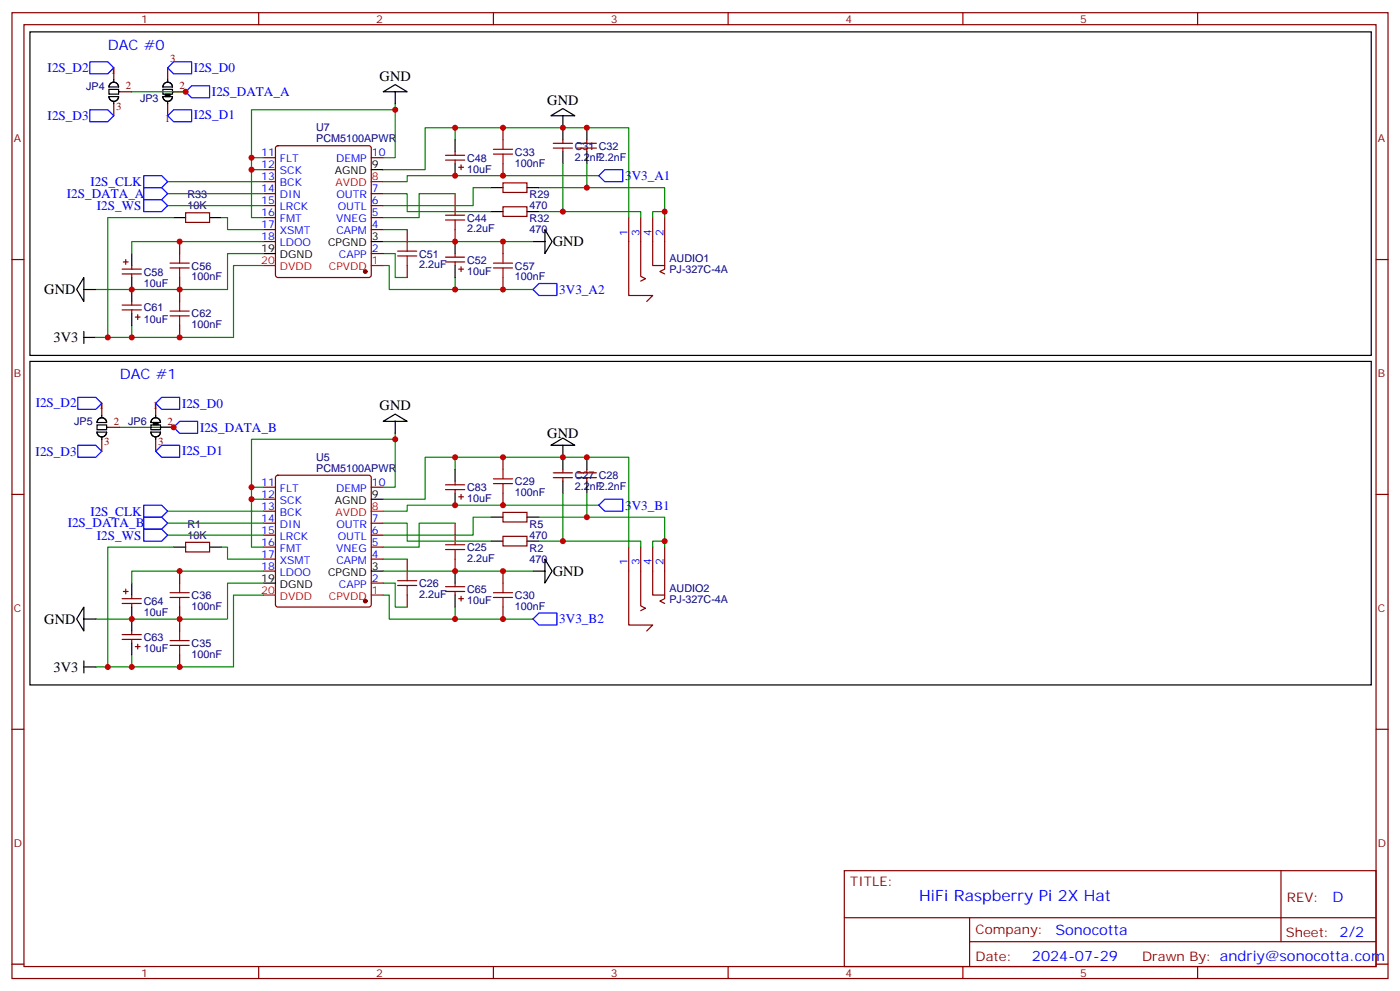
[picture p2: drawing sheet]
<svg xmlns="http://www.w3.org/2000/svg" width="412mm" height="292mm" viewBox="0 0 412 292" stroke-linecap="round" stroke-linejoin="round" font-family="sans-serif">
<g fill="none" stroke="#870000" stroke-width=".35">
<path d="M3.5 3.7h405.4v284.4h-405.4zM7.1 7.3h398.2v277.3h-398.2zM76.2 3.7v3.6M145.3 3.7v3.6M214.5 3.7v3.6M283.6 3.7v3.6M352.8 3.7v3.6M148.2 37.6v3.5M77.6 57h3.5M77.6 46.4h3.5M77.6 50h3.5M77.6 53.5h3.5"/>
<path d="M81.4 43.1l.4-.2h26.9l.5 .2 .2 .5v37.4l-.3 .5-.4 .2h-26.9l-.5-.2-.2-.5v-37.4zM109.4 57h3.5M109.4 46.4h3.5M131.2 47.1h5.7M131.2 45.7h5.7M134.1 44.7v1M134.1 47.1v1.1M134.1 57v3.5M135.1 49.2h1.4M135.8 48.5v1.5M148.2 53.8h7v2.9h-7zM148.2 48.2v3.5"/>
<path d="M163 43.6h5.6M163 42.2h5.6M165.8 41.1v1.1M165.8 43.6v1.1M170 43.6h5.7M170 42.2h5.7M172.9 41.1v1.1M172.9 43.6v1.1M3.5 76.4h3.6M36 79.2h5.6M36.3 77.1h1.4M37 76.4v1.4"/>
<path d="M38.8 78.2v1M52.9 71.1v3.5M54.7 62.7h7v2.8h-7zM77.6 67.6h3.5M77.6 64.1h3.5M77.6 60.5h3.5M77.6 71.1h3.5M109.4 74.6h3.5M109.4 67.6h3.5M109.4 64.1h3.5M109.4 60.5h3.5M119.9 67.6v3.5"/>
<path d="M119.9 78.2v3.5M131.2 77.1h5.7M131.2 75.7h5.7M134.1 67.6v3.5M134.1 74.6v1.1M134.1 77.1v1.1M135.1 79.2h1.4M135.8 78.5v1.4M148.2 60.9h7v2.8h-7zM148.2 71.1v3.5M185.2 64.1v22.9h7.1l-1.8 1.8M188.7 64.1v17.3l1.4 .7-1.4 .7"/>
<path d="M192.3 64.1v14.1h3.5M195.8 64.1v15.1l-1.4 .7 1.4 .7M405.3 76.4h3.6M36 91.2h5.6M36 89.8h5.6M36 80.6h5.6M38.8 80.6v1.1M38.8 88.8v1M38.8 91.2v1.1M39.9 93.3h1.4M40.6 92.6v1.5M52.9 81.7v7.1"/>
<path d="M52.9 95.8v3.5M148.2 81.7v3.5M148.2 134.6v3.5M163 139.2h5.6M165.8 138.1v1.1M170 139.2h5.7M172.9 138.1v1.1M3.5 145.6h3.6M54.7 159.7h7v2.8h-7zM77.6 157.6h3.5M77.6 154h3.5M77.6 143.4h3.5"/>
<path d="M77.6 147h3.5M77.6 150.5h3.5M81.4 140.1l.4-.2h26.9l.5 .2 .2 .5v37.4l-.3 .5-.4 .2h-26.9l-.5-.2-.2-.5v-37.4zM109.4 157.6h3.5M109.4 154h3.5M109.4 143.4h3.5M131.2 144.1h5.7M131.2 142.7h5.7M134.1 141.7v1M134.1 144.1v1.1M134.1 154v3.6M135.1 146.3h1.4"/>
<path d="M135.8 145.6v1.4M148.2 157.9h7v2.8h-7zM148.2 150.8h7v2.9h-7zM148.2 145.2v3.5M163 140.6h5.6M165.8 140.6v1.1M170 140.6h5.7M172.9 140.6v1.1M405.3 145.6h3.6M36 176.2h5.6M36 177.7h5.6M36.3 174.1h1.4"/>
<path d="M37 173.4v1.4M38.8 175.2v1M38.8 177.7v1M52.9 168.1v3.6M52.9 178.7v7.1M77.6 164.6h3.5M77.6 161.1h3.5M77.6 168.1h3.5M109.4 171.7h3.5M109.4 164.6h3.5M109.4 161.1h3.5M119.9 164.6v3.5"/>
<path d="M119.9 175.2v3.5M131.2 174.1h5.7M131.2 172.7h5.7M134.1 164.6v3.5M134.1 171.7v1M134.1 174.1v1.1M135.1 176.2h1.4M135.8 175.5v1.5M148.2 168.1v3.6M148.2 178.7v3.5M185.2 161.1v22.9h7.1l-1.8 1.8M188.7 161.1v17.3l1.4 .7-1.4 .7"/>
<path d="M192.3 161.1v14.1h3.5M195.8 161.1v15.1l-1.4 .8 1.4 .7M36 188.2h5.6M36 186.8h5.6M38.8 185.8v1M38.8 188.2v1.1M39.9 190.4h1.4M40.6 189.7v1.4M52.9 192.8v3.6M3.5 214.7h3.6M405.3 214.7h3.6M248.7 256.3h156.6v28.3h-156.6z"/>
<path d="M377.3 256.4v20.8M248.7 270.2h156.5M285.6 277.2h119.6M285.6 270.2v14.1M3.5 283.8h3.6M76.2 284.6v3.5M145.3 284.6v3.5M214.5 284.6v3.5M283.6 284.6v3.5M352.8 284.6v3.5M405.3 283.8h3.6"/>
</g>
<g fill="none" stroke="#000" stroke-width=".35">
<path d="M8.8 9.4h395.1v95.2h-395.1zM32.1 26.3h2.8v1.4h-2.8zM32.1 28.4h2.8a1.41 1.41 0 0 1-1.4 1.4 1.41 1.41 0 0 1-1.4-1.4zM32.7 24.5a1.41 1.41 0 0 1 1.5-.2 1.41 1.41 0 0 1 .7 1.3h-2.8zM33.5 23.5v.7M33.5 29.8v.8M34.9 27h.4M48 26.3h2.8v1.4h-2.8zM48 28.4h2.8a1.41 1.41 0 0 1-1.4 1.4 1.41 1.41 0 0 1-1.4-1.4zM48.3 24.8a1.41 1.41 0 0 1 1.5-.5 1.41 1.41 0 0 1 1 1.3h-2.8zM49.4 23.5v.7M49.4 29.8v.8"/>
<path d="M50.8 27h.4M112.9 27l3.5-2.1 3.5 2.1zM116.4 27v3.6M162.3 34.1l3.5-2.1 3.5 2.1zM165.8 34.1v7M172.9 37.6v3.5M109.4 50h3.5M134.1 41.1v3.6M134.1 48.2v3.5M144.6 55.2h3.6M155.2 55.2h3.5M165.8 44.7v3.5"/>
<path d="M172.9 44.7v3.5M38.8 74.6v3.6M51.2 64.1h3.5M61.7 64.1h3.6M77.6 74.6h3.5M109.4 71.1h3.5M134.1 71.1v3.5M134.1 78.2v3.5M144.6 62.3h3.6M155.2 62.3h3.5M157 71.1h3.5M160.5 67.6l2.1 3.5-2.1 3.5z"/>
<path d="M24.7 81.7v7.1l-2.1-3.6zM24.7 99.3h3.5M24.7 97.6v3.5M24.7 85.2h3.5M38.8 81.7v7.1M38.8 92.3v3.5M8.8 106.4h395.1v95.2h-395.1zM28.6 125.1h2.8v1.4h-2.8zM28.6 127.2h2.8a1.41 1.41 0 0 1-1.4 1.4 1.41 1.41 0 0 1-1.4-1.4zM29.2 123.2a1.41 1.41 0 0 1 1.4-.1 1.41 1.41 0 0 1 .8 1.3h-2.8zM30 122.3v.7M30 128.6v.7"/>
<path d="M31.4 125.8h.3M44.4 125.1h2.9v1.4h-2.9zM44.4 127.2h2.9a1.41 1.41 0 0 1-1.4 1.4 1.41 1.41 0 0 1-1.5-1.4zM45 123.2a1.41 1.41 0 0 1 1.5-.1 1.41 1.41 0 0 1 .8 1.3h-2.9zM45.9 122.3v.7M45.9 128.6v.7M47.3 125.8h.3M112.9 124l3.5-2.1 3.5 2.1zM116.4 124v3.6M134.1 138.1v3.6M162.3 131.1l3.5-2.1 3.5 2.1zM165.8 131.1v7"/>
<path d="M172.9 134.6v3.5M109.4 147h3.5M134.1 145.2v3.5M144.6 159.3h3.6M144.6 152.3h3.6M155.2 159.3h3.5M155.2 152.3h3.5M165.8 141.7v3.5M172.9 141.7v3.5M24.7 178.7v7.1l-2.1-3.6zM38.8 171.7v3.5M38.8 178.7v7.1"/>
<path d="M51.2 161.1h3.5M61.7 161.1h3.6M77.6 171.7h3.5M109.4 168.1h3.5M134.1 168.1v3.6M134.1 175.2v3.5M157 168.1h3.5M160.5 164.6l2.1 3.5-2.1 3.6zM24.7 194.6v3.5M24.7 196.4h3.5M24.7 182.2h3.5M38.8 189.3v3.5"/>
</g>
<g fill="none" stroke="#a10000" stroke-width=".35">
<path d="M145.3 45.4h5.7M145.3 44h5.7M148.2 41.1v2.9M148.2 45.4v2.8M50.1 78.9h5.6M50.1 77.5h5.6M52.9 74.6v2.9M52.9 78.9v2.8M117.1 73.9h5.7M117.1 75.4h5.7M119.9 71.1v2.8M119.9 75.4v2.8"/>
<path d="M131.2 63.4h5.7M131.2 64.8h5.7M134.1 60.5v2.9M134.1 64.8v2.8M145.3 78.9h5.7M145.3 77.5h5.7M148.2 74.6v2.9M148.2 78.9v2.8M50.1 93h5.6M50.1 91.6h5.6M52.9 88.8v2.8M52.9 93v2.8"/>
<path d="M148.2 138.1v2.9M134.1 157.6v2.8M145.3 142.4h5.7M145.3 141h5.7M148.2 142.4v2.8M50.1 175.9h5.6M50.1 174.5h5.6M52.9 171.7v2.8M52.9 175.9v2.8M117.1 171h5.7M117.1 172.4h5.7M119.9 168.1v2.9"/>
<path d="M119.9 172.4v2.8M131.2 160.4h5.7M131.2 161.8h5.7M134.1 161.8v2.8M145.3 175.9h5.7M145.3 174.5h5.7M148.2 171.7v2.8M148.2 175.9v2.8M50.1 190h5.6M50.1 188.6h5.6M52.9 185.8v2.8M52.9 190v2.8"/>
</g>
<g fill="none" stroke="#008700" stroke-width=".35">
<path d="M38.8 27h15.9M116.4 32.3h-42.3v14.1h3.5M116.4 30.6v15.8h-3.5M134.1 37.6v3.5M49.4 53.5h28.2M49.4 57h28.2M74.1 46.4v17.7h3.5M74.1 50h3.5M112.9 50h12.3v-12.4h60v26.5M112.9 57h7v5.3h24.7M134.1 57h-10.6v7.1h-10.6M144.6 55.2h-5.3v5.3h-26.4"/>
<path d="M165.8 48.2v14.1h-7.1M172.9 55.2h22.9v8.9M172.9 48.2v7h-14.2M176.4 51.7h-56.5v1.8h-7M49.4 60.5h28.2M51.2 64.1h-19.5v35.2M65.3 64.1h1.7v3.5h10.6M77.6 78.2h-8.8v21.1h-40.6M77.6 74.6h-10.6v10.6h-38.8M77.6 71.1h-38.8v3.5M112.9 74.6h3.5v7.1h3.5M112.9 78.2h1.8v7h42.3"/>
<path d="M112.9 71.1h44.1M112.9 67.6h7M165.8 62.3h22.9v1.8M195.8 62.3h-3.5v1.8M38.8 95.8v3.5M134.1 81.7v3.5M35.3 125.8h15.9M116.4 129.3h-42.3v14.1h3.5M116.4 127.6v15.8h-3.5M134.1 134.6v3.5M49.4 150.5h28.2M49.4 157.6h28.2"/>
<path d="M49.4 154h28.2M74.1 143.4v17.7h3.5M74.1 147h3.5M112.9 147h12.3v-12.4h60v26.5M112.9 154h7v5.3h24.7M134.1 154h-10.6v7.1h-10.6M144.6 152.3h-5.3v5.3h-26.4M165.8 159.3h22.9v1.8M165.8 145.2v14.1h-7.1M172.9 152.3h22.9v8.8M172.9 145.2v7.1h-14.2M176.4 148.7h-56.5v1.8h-7"/>
<path d="M195.8 159.3h-3.5v1.8M51.2 161.1h-19.5v35.3M65.3 161.1h1.7v3.5h10.6M77.6 175.2h-8.8v21.2h-40.6M77.6 171.7h-10.6v10.5h-38.8M77.6 168.1h-38.8v3.6M112.9 171.7h3.5v7h3.5M112.9 175.2h1.8v7h42.3M112.9 168.1h44.1M112.9 164.6h7M134.1 178.7v3.5M38.8 192.8v3.6"/>
</g>
<g fill="#870000" stroke="#870000" stroke-width=".35">
<circle cx="107.6" cy="79.9" r=".53"/>
<circle cx="107.6" cy="177" r=".53"/>
</g>
<path d="M109.4 53.5h3.5M77.6 78.2h3.5M109.4 78.2h3.5M109.4 150.5h3.5M77.6 175.2h3.5M109.4 175.2h3.5" fill="none" stroke="#f00" stroke-width=".35"/>
<g fill="none" stroke="#00f" stroke-width=".35">
<path d="M26.5 18.2h5.2l1.8 1.8-1.8 1.7h-5.2zM49.4 20l1.8-1.8h5.2v3.5h-5.2zM26.5 32.3h5.2l1.8 1.8-1.8 1.7h-5.2zM51.2 32.3h5.2v3.5h-5.2l-1.8-1.7zM54.7 27l1.7-1.7h5.3v3.5h-5.3zM42.3 51.7h5.3l1.8 1.8-1.8 1.7h-5.3zM42.3 58.8h5.3l1.8 1.7-1.8 1.8h-5.3zM42.3 55.2h5.3l1.8 1.8-1.8 1.8h-5.3zM176.4 51.7l1.8-1.7h5.2v3.5h-5.2zM157 85.2l1.7-1.7h5.3v3.5h-5.3zM22.9 117h5.3l1.8 1.7-1.8 1.8h-5.3zM45.9 118.7l1.7-1.7h5.3v3.5h-5.3z"/>
<path d="M22.9 131.1h5.3l1.8 1.8-1.8 1.7h-5.3zM47.6 131.1h5.3v3.5h-5.3l-1.7-1.7zM51.2 125.8l1.7-1.8h5.3v3.6h-5.3zM42.3 148.7h5.3l1.8 1.8-1.8 1.8h-5.3zM42.3 155.8h5.3l1.8 1.8-1.8 1.7h-5.3zM42.3 152.3h5.3l1.8 1.7-1.8 1.8h-5.3zM178.2 147h5.2v3.5h-5.2l-1.8-1.8zM157 182.2l1.7-1.7h5.3v3.5h-5.3z"/>
</g>
<path d="M33.5 20v3.5M49.4 20v3.5M33.5 30.6v3.5M35.3 27h3.5M49.4 30.6v3.5M51.2 27h3.5M30 118.7v3.6M45.9 118.7v3.6M30 129.3v3.6M31.7 125.8h3.6M45.9 129.3v3.6M47.6 125.8h3.6" fill="none" stroke="#850000" stroke-width=".35"/>
<path d="M48.7 27.7h1.4v.7h-1.4zM45.2 124.4h1.4v.7h-1.4z" fill="#000" stroke="#000" stroke-width=".35"/>
<g fill="#c00">
<circle cx="31.8" cy="99.3" r=".88"/>
<circle cx="148.2" cy="37.6" r=".88"/>
<circle cx="148.2" cy="51.7" r=".88"/>
<circle cx="148.2" cy="71.1" r=".88"/>
<circle cx="148.2" cy="85.2" r=".88"/>
<circle cx="134.1" cy="37.6" r=".88"/>
<circle cx="134.1" cy="85.2" r=".88"/>
<circle cx="38.8" cy="99.3" r=".88"/>
<circle cx="52.9" cy="99.3" r=".88"/>
<circle cx="52.9" cy="71.1" r=".88"/>
<circle cx="52.9" cy="85.2" r=".88"/>
<circle cx="74.1" cy="46.4" r=".88"/>
<circle cx="74.1" cy="50" r=".88"/>
<circle cx="116.4" cy="32.3" r=".88"/>
<circle cx="134.1" cy="71.1" r=".88"/>
<circle cx="38.8" cy="85.2" r=".88"/>
<circle cx="195.8" cy="62.3" r=".88"/>
<circle cx="165.8" cy="62.3" r=".88"/>
<circle cx="165.8" cy="37.6" r=".88"/>
<circle cx="172.9" cy="37.6" r=".88"/>
<circle cx="172.9" cy="55.2" r=".88"/>
<circle cx="134.1" cy="51.7" r=".88"/>
<circle cx="31.8" cy="196.4" r=".88"/>
<circle cx="148.2" cy="134.6" r=".88"/>
<circle cx="148.2" cy="148.7" r=".88"/>
<circle cx="148.2" cy="168.1" r=".88"/>
<circle cx="148.2" cy="182.2" r=".88"/>
<circle cx="134.1" cy="134.6" r=".88"/>
<circle cx="134.1" cy="182.2" r=".88"/>
<circle cx="38.8" cy="196.4" r=".88"/>
<circle cx="52.9" cy="196.4" r=".88"/>
<circle cx="52.9" cy="168.1" r=".88"/>
<circle cx="52.9" cy="182.2" r=".88"/>
<circle cx="74.1" cy="143.4" r=".88"/>
<circle cx="74.1" cy="147" r=".88"/>
<circle cx="116.4" cy="129.3" r=".88"/>
<circle cx="134.1" cy="168.1" r=".88"/>
<circle cx="38.8" cy="182.2" r=".88"/>
<circle cx="195.8" cy="159.3" r=".88"/>
<circle cx="165.8" cy="159.3" r=".88"/>
<circle cx="165.8" cy="134.6" r=".88"/>
<circle cx="172.9" cy="134.6" r=".88"/>
<circle cx="172.9" cy="152.3" r=".88"/>
<circle cx="134.1" cy="148.7" r=".88"/>
<circle cx="54.7" cy="27" r=".88"/>
<circle cx="51.2" cy="125.8" r=".88"/>
</g>
<text font-size="4.6" fill="#00f" x="270.8" y="265.4">HiFi Raspberry Pi 2X Hat</text>
<g font-size="4.2" fill="#00f">
<text x="31.7" y="14.7">DAC #0</text>
<text x="35.3" y="111.7">DAC #1</text>
<text x="392.5" y="265.6">D</text>
<text x="310.9" y="275.2">Sonocotta</text>
<text x="304" y="283">2024-07-29</text>
</g>
<g font-size="4.2">
<text x="111.8" y="23.8">GND</text>
<text x="161.2" y="30.9">GND</text>
<text x="162.8" y="72.5">GND</text>
<text x="13.1" y="86.7">GND</text>
<text x="15.8" y="100.8">3V3</text>
<text x="111.8" y="120.8">GND</text>
<text x="161.2" y="129">GND</text>
<text x="162.8" y="169.5">GND</text>
<text x="13.1" y="183.7">GND</text>
<text x="15.8" y="197.8">3V3</text>
</g>
<g font-size="3.9" fill="#00f">
<text x="14" y="21.1">I2S_D2</text>
<text x="57.1" y="21.2">I2S_D0</text>
<text x="62.4" y="28.3">I2S_DATA_A</text>
<text x="14" y="35.3">I2S_D3</text>
<text x="57.1" y="35.2">I2S_D1</text>
<text x="184.1" y="53">3V3_A1</text>
<text x="19.7" y="58.3">I2S_DATA_A</text>
<text x="26.6" y="54.9">I2S_CLK</text>
<text x="28.6" y="62">I2S_WS</text>
<text x="164.7" y="86.5">3V3_A2</text>
<text x="10.5" y="119.9">I2S_D2</text>
<text x="53.6" y="120">I2S_D0</text>
<text x="58.9" y="127.1">I2S_DATA_B</text>
<text x="10.5" y="134.1">I2S_D3</text>
<text x="53.6" y="133.9">I2S_D1</text>
<text x="19.9" y="155.3">I2S_DATA_B</text>
<text x="26.6" y="151.9">I2S_CLK</text>
<text x="184.1" y="150">3V3_B1</text>
<text x="28.6" y="159">I2S_WS</text>
<text x="164.7" y="183.3">3V3_B2</text>
</g>
<g font-size="3.9" fill="#800">
<text x="250.5" y="260.9">TITLE:</text>
<text x="379.1" y="265.6">REV:</text>
<text x="287.4" y="275.1">Company:</text>
<text x="378.7" y="275.7">Sheet: 2/2</text>
<text x="287.4" y="282.8">Date:</text>
<text x="336.4" y="282.9">Drawn By: andriy@sonocotta.com</text>
</g>
<g font-size="3.2" fill="#800">
<text x="41.6" y="6.7">1</text>
<text x="110.8" y="6.7">2</text>
<text x="179.9" y="6.7">3</text>
<text x="249.1" y="6.7">4</text>
<text x="318.2" y="6.7">5</text>
<text x="4.1" y="41.8">A</text>
<text x="405.9" y="41.8">A</text>
<text x="4.1" y="111">B</text>
<text x="405.9" y="111">B</text>
<text x="4.1" y="180.1">C</text>
<text x="405.9" y="180.1">C</text>
<text x="4.1" y="249.3">D</text>
<text x="405.9" y="249.3">D</text>
<text x="41.6" y="287.5">1</text>
<text x="110.8" y="287.5">2</text>
<text x="179.9" y="287.5">3</text>
<text x="249.1" y="287.5">4</text>
<text x="318.2" y="287.5">5</text>
</g>
<g font-size="3.2" fill="#840000">
<text x="32.6" y="21.7">1</text>
<text x="50.1" y="18.2">3</text>
<text x="37" y="26.3">2</text>
<text x="52.9" y="26.3">2</text>
<text x="34.2" y="32.3">3</text>
<text x="48.5" y="35.8">1</text>
<text x="29.1" y="120.5">1</text>
<text x="33.5" y="125.1">2</text>
<text x="45" y="120.5">1</text>
<text x="49.4" y="125.1">2</text>
<text x="30.7" y="131.1">3</text>
<text x="46.6" y="131.1">3</text>
</g>
<g font-size="3.2" fill="#000080">
<text x="25.4" y="26.4">JP4</text>
<text x="41.3" y="30.1">JP3</text>
<text x="93.1" y="41.8">PCM5100APWR</text>
<text x="93.1" y="38.6">U7</text>
<text x="137.6" y="47.6">C48</text>
<text x="151.7" y="45.8">C33</text>
<text x="169.3" y="47.3">2.2nF2.2nF</text>
<text x="169.3" y="44.1">C31 C32</text>
<text x="137.6" y="50.9">10uF</text>
<text x="151.7" y="49">100nF</text>
<text x="55.2" y="58.4">R33</text>
<text x="156" y="58.4">R29</text>
<text x="55.2" y="61.6">10K</text>
<text x="137.6" y="65.2">C44</text>
<text x="156" y="65.5">R32</text>
<text x="156" y="61.7">470</text>
<text x="137.6" y="68.4">2.2uF</text>
<text x="156" y="68.7">470</text>
<text x="123.5" y="75.8">C51</text>
<text x="137.6" y="77.6">C52</text>
<text x="197.2" y="77.2">AUDIO1</text>
<text x="42.3" y="81.1">C58</text>
<text x="56.4" y="82.5">100nF</text>
<text x="56.4" y="79.3">C56</text>
<text x="123.5" y="79">2.2uF</text>
<text x="137.6" y="80.8">10uF</text>
<text x="151.7" y="82.5">100nF</text>
<text x="151.7" y="79.3">C57</text>
<text x="197.2" y="80.5">PJ-327C-4A</text>
<text x="42.3" y="84.4">10uF</text>
<text x="42.3" y="95">10uF</text>
<text x="42.3" y="91.7">C61</text>
<text x="56.4" y="93.5">C62</text>
<text x="56.4" y="96.7">100nF</text>
<text x="21.9" y="125.2">JP5</text>
<text x="37.7" y="125.2">JP6</text>
<text x="93.1" y="135.6">U5</text>
<text x="93.1" y="138.9">PCM5100APWR</text>
<text x="151.7" y="142.8">C29</text>
<text x="169.3" y="141.1">C27 C28</text>
<text x="137.6" y="147.9">10uF</text>
<text x="137.6" y="144.6">C83</text>
<text x="151.7" y="146">100nF</text>
<text x="169.3" y="144.3">2.2nF2.2nF</text>
<text x="55.2" y="155.4">R1</text>
<text x="156" y="155.4">R5</text>
<text x="55.2" y="158.6">10K</text>
<text x="156" y="158.7">470</text>
<text x="137.6" y="165.4">2.2uF</text>
<text x="137.6" y="162.2">C25</text>
<text x="156" y="165.8">470</text>
<text x="156" y="162.5">R2</text>
<text x="123.5" y="172.8">C26</text>
<text x="42.3" y="178.1">C64</text>
<text x="56.4" y="179.6">100nF</text>
<text x="56.4" y="176.4">C36</text>
<text x="123.5" y="176">2.2uF</text>
<text x="137.6" y="177.9">10uF</text>
<text x="137.6" y="174.6">C65</text>
<text x="151.7" y="179.6">100nF</text>
<text x="151.7" y="176.4">C30</text>
<text x="197.2" y="177.5">PJ-327C-4A</text>
<text x="197.2" y="174.3">AUDIO2</text>
<text x="42.3" y="181.4">10uF</text>
<text x="42.3" y="192">10uF</text>
<text x="42.3" y="188.7">C63</text>
<text x="56.4" y="190.5">C35</text>
<text x="56.4" y="193.7">100nF</text>
</g>
<g font-size="3.2" fill="#00f">
<text x="76.9" y="46.1">11</text>
<text x="82.4" y="47.8">FLT</text>
<text x="99" y="47.8">DEMP</text>
<text x="109.5" y="46.1">10</text>
<text x="76.9" y="49.6">12</text>
<text x="76.9" y="53.1">13</text>
<text x="82.4" y="51.4">SCK</text>
<text x="76.9" y="56.7">14</text>
<text x="82.4" y="54.9">BCK</text>
<text x="82.4" y="58.4">DIN</text>
<text x="99.1" y="58.4">OUTR</text>
<text x="109.5" y="56.7">7</text>
<text x="76.9" y="60.2">15</text>
<text x="76.9" y="63.7">16</text>
<text x="82.4" y="61.9">LRCK</text>
<text x="82.4" y="65.5">FMT</text>
<text x="99" y="65.5">VNEG</text>
<text x="99.5" y="61.9">OUTL</text>
<text x="109.5" y="63.7">5</text>
<text x="109.5" y="60.2">6</text>
<text x="76.9" y="67.2">17</text>
<text x="76.9" y="70.8">18</text>
<text x="82.4" y="69">XSMT</text>
<text x="99.1" y="69">CAPM</text>
<text x="109.5" y="67.2">4</text>
<text x="184.9" y="69.4" transform="rotate(-90 184.9 69.4)">1</text>
<text x="188.4" y="69.4" transform="rotate(-90 188.4 69.4)">3</text>
<text x="191.9" y="69.4" transform="rotate(-90 191.9 69.4)">4</text>
<text x="195.4" y="69.4" transform="rotate(-90 195.4 69.4)">2</text>
<text x="82.4" y="72.5">LDOO</text>
<text x="99.8" y="76.1">CAPP</text>
<text x="109.5" y="74.3">2</text>
<text x="76.9" y="143.1">11</text>
<text x="109.5" y="143.1">10</text>
<text x="76.9" y="146.6">12</text>
<text x="82.4" y="144.9">FLT</text>
<text x="82.4" y="148.4">SCK</text>
<text x="99" y="144.9">DEMP</text>
<text x="76.9" y="150.1">13</text>
<text x="76.9" y="153.7">14</text>
<text x="82.4" y="151.9">BCK</text>
<text x="82.4" y="155.4">DIN</text>
<text x="99.1" y="155.4">OUTR</text>
<text x="109.5" y="153.7">7</text>
<text x="76.9" y="157.2">15</text>
<text x="76.9" y="160.7">16</text>
<text x="82.4" y="159">LRCK</text>
<text x="99.5" y="159">OUTL</text>
<text x="109.5" y="160.7">5</text>
<text x="109.5" y="157.2">6</text>
<text x="76.9" y="164.3">17</text>
<text x="76.9" y="167.8">18</text>
<text x="82.4" y="162.5">FMT</text>
<text x="82.4" y="166">XSMT</text>
<text x="99" y="162.5">VNEG</text>
<text x="99.1" y="166">CAPM</text>
<text x="109.5" y="164.3">4</text>
<text x="184.9" y="166.4" transform="rotate(-90 184.9 166.4)">1</text>
<text x="188.4" y="166.4" transform="rotate(-90 188.4 166.4)">3</text>
<text x="191.9" y="166.4" transform="rotate(-90 191.9 166.4)">4</text>
<text x="195.4" y="166.4" transform="rotate(-90 195.4 166.4)">2</text>
<text x="82.4" y="169.5">LDOO</text>
<text x="99.8" y="173.1">CAPP</text>
<text x="109.5" y="171.3">2</text>
</g>
<g font-size="3.2">
<text x="98.6" y="51.4">AGND</text>
<text x="109.5" y="49.6">9</text>
<text x="109.5" y="70.8">3</text>
<text x="76.9" y="74.3">19</text>
<text x="82.4" y="76.1">DGND</text>
<text x="96.6" y="72.5">CPGND</text>
<text x="98.6" y="148.4">AGND</text>
<text x="109.5" y="146.6">9</text>
<text x="109.5" y="167.8">3</text>
<text x="76.9" y="171.3">19</text>
<text x="82.4" y="173.1">DGND</text>
<text x="96.6" y="169.5">CPGND</text>
</g>
<g font-size="3.2" fill="#f00">
<text x="109.5" y="53.1">8</text>
<text x="98.8" y="54.9">AVDD</text>
<text x="76.9" y="77.8">20</text>
<text x="109.5" y="77.8">1</text>
<text x="82.4" y="79.6">DVDD</text>
<text x="96.9" y="79.6">CPVDD</text>
<text x="98.8" y="151.9">AVDD</text>
<text x="109.5" y="150.1">8</text>
<text x="76.9" y="174.8">20</text>
<text x="82.4" y="176.6">DVDD</text>
<text x="96.9" y="176.6">CPVDD</text>
<text x="109.5" y="174.8">1</text>
</g>
</svg>
